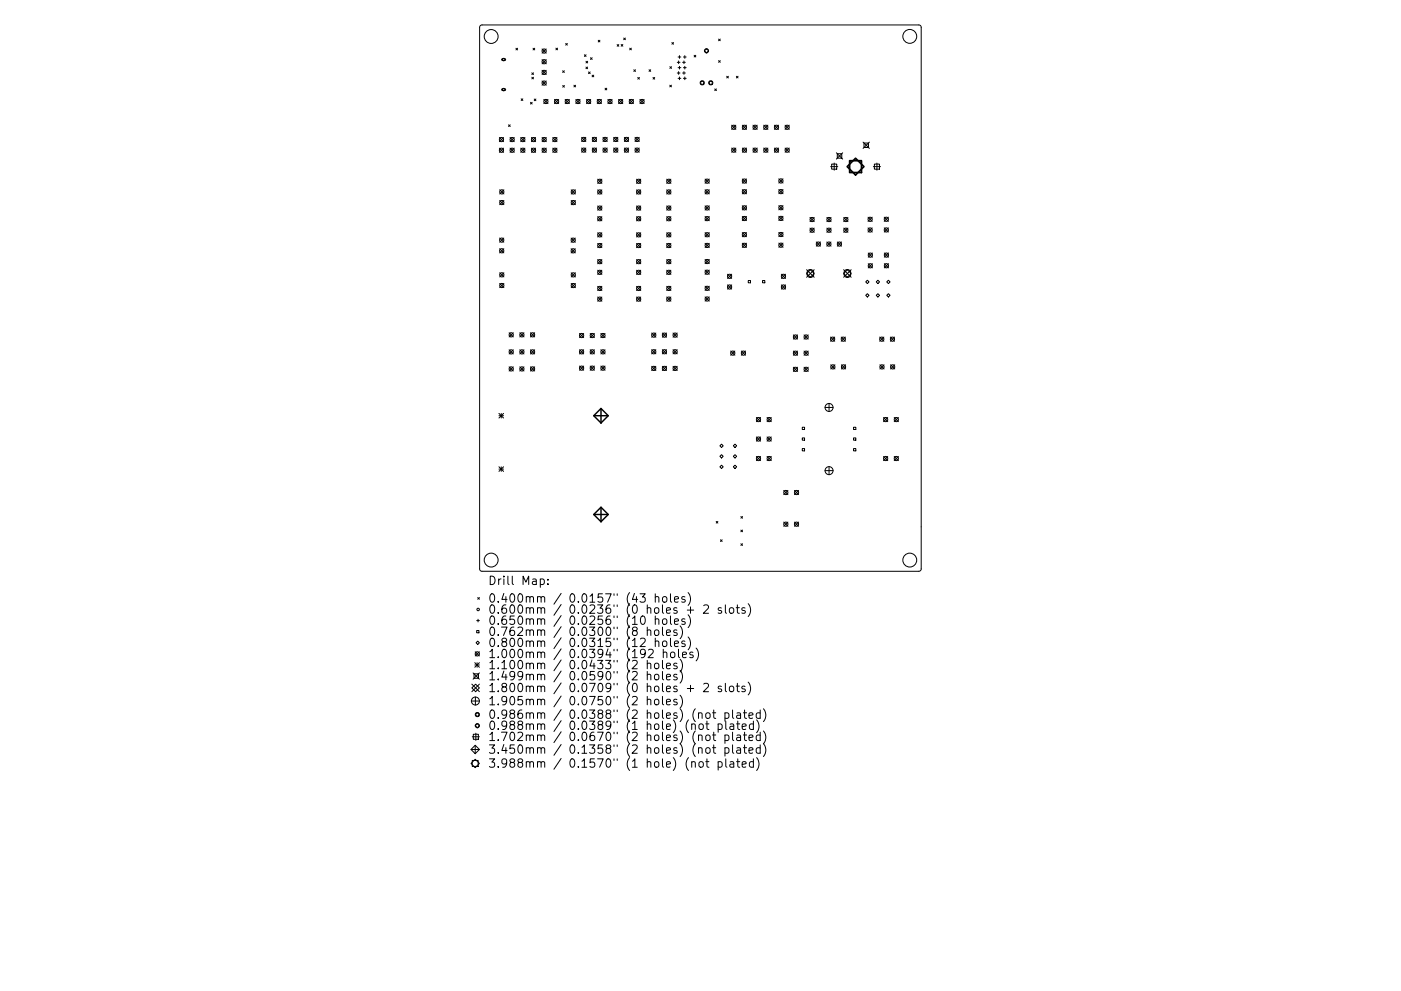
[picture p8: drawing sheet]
<svg xmlns="http://www.w3.org/2000/svg" width="297mm" height="210mm" viewBox="0 0 297 210" stroke-linecap="round" stroke-linejoin="round" font-family="sans-serif">
<g fill="none" stroke="#000" stroke-width=".21">
<path d="M101.8 5.4l.4-.1h92.6l.4 .2 .1 115.2-.2 .4-.3 .1h-92.6l-.4-.2-.1-.3v-114.9zM106.4 12.5h.7l.1 .2-.1 .1h-.6zM106.4 18.9l.7-.1 .1 .2-.1 .2h-.6zM109.4 10.2l.3 .4M109.7 10.2l-.3 .4M112.8 15.5l.3 .3M112.8 16.4l.3 .3M113 10.2l.4 .4M113.1 15.5l-.3 .3M113.1 16.4l-.3 .3M113.4 10.2l-.4 .4M114.9 10.4l.9 .9"/>
<path d="M114.9 12.7l.9 .8M114.9 14.9l.9 .9M114.9 17.2l.9 .9M115.8 12.7l-.9 .8M115.8 10.4l-.9 .9M115.8 14.9l-.9 .9M115.8 17.2l-.9 .9M117.9 10.2l.3 .4M118.2 10.2l-.3 .4M119.3 15l.4 .4M119.3 18.1l.4 .4M119.7 15l-.4 .4"/>
<path d="M119.7 18.1l-.4 .4M119.9 9.2l.4 .4M120.3 9.2l-.4 .4M121.7 18.1l.3 .3M122 18.1l-.3 .3M123.9 11.6l.4 .4M124.2 14.2l.4 .4M124.2 13l.4 .4M124.3 11.6l-.4 .4M124.6 14.2l-.4 .4M124.6 13l-.4 .4M124.8 15.3l.3 .3"/>
<path d="M125.1 15.3l-.3 .3M125.2 12.3l.4 .3M125.5 15.9l.4 .4M125.6 12.3l-.4 .3M125.9 15.9l-.4 .4M126.8 8.5l.4 .4M127.2 8.5l-.4 .4M128.3 18.7l.3 .4M128.6 18.7l-.3 .4M130.8 9.5l.4 .3M131.2 9.5l-.4 .3M131.7 9.4l.4 .4"/>
<path d="M132.1 9.4l-.4 .4M132.2 8.1l.4 .3M132.6 8.1l-.4 .3M133.5 10.2l.4 .4M133.9 10.2l-.4 .4M134.4 14.8l.3 .4M134.7 14.8l-.3 .4M135.2 16.4l.4 .4M135.6 16.4l-.4 .4M137.6 14.8l.4 .4M138 14.8l-.4 .4M138.5 16.4l.3 .4"/>
<path d="M138.8 16.4l-.3 .4M142 18.1l.4 .3M142 14.2l.4 .3M142.4 18.1l-.4 .3M142.4 14.2l-.4 .3M142.4 9l.4 .4M142.8 9l-.4 .4M143.6 13.2h.6M143.6 15.5h.6M143.8 12.1h.6M143.8 14.4h.6M143.8 16.6h.6"/>
<path d="M143.9 12.9v.6M143.9 15.2v.6M144.1 11.8v.6M144.1 14.1v.5M144.1 16.3v.6M144.7 13.2h.6M144.7 15.5h.6M144.9 12.1h.6M144.9 14.4h.6M144.9 16.6h.6M145 12.9v.6M145 15.2v.6"/>
<path d="M145.2 11.8v.6M145.2 14.1v.5M145.2 16.3v.6M147.2 11.7l.3 .4M147.5 11.7l-.3 .4M148.6 17.3h.6v.6h-.6zM149.4 10.8l.4-.5 .4 .5-.4 .4zM150.4 17.3h.6v.6h-.6zM151.5 18.9l.4 .3M151.9 18.9l-.4 .3M152.4 8.3l.3 .3M152.4 12.9l.3 .3"/>
<path d="M152.7 8.3l-.3 .3M152.7 12.9l-.3 .3M154.1 16.2l.3 .3M154.4 16.2l-.3 .3M156.1 16.2l.4 .3M156.5 16.2l-.4 .3M105.9 29.2l.9 .9M105.9 31.4l.9 .9M106.8 29.2l-.9 .9M106.8 31.4l-.9 .9M107.8 26.5l.4 .3M108.1 31.4l.9 .9"/>
<path d="M108.1 29.2l.9 .9M108.2 26.5l-.4 .3M109 29.2l-.9 .9M109 31.4l-.9 .9M110.4 31.4l.9 .9M110.4 29.2l.9 .9M110.5 21l.4 .3M110.9 21l-.4 .3M111.3 29.2l-.9 .9M111.3 31.4l-.9 .9M112.5 21.7l.3 .4M112.7 31.4l.9 .9"/>
<path d="M112.7 29.2l.9 .9M112.8 21.7l-.3 .4M113.3 21l.3 .4M113.6 29.2l-.9 .9M113.6 31.4l-.9 .9M113.6 21l-.3 .4M114.9 31.4l.9 .9M114.9 29.2l.9 .9M115.3 21.1l.9 .9M115.8 29.2l-.9 .9M115.8 31.4l-.9 .9M116.2 21.1l-.9 .9"/>
<path d="M117.2 31.4l.9 .9M117.2 29.2l.9 .9M117.6 21.1l.9 .9M118.1 31.4l-.9 .9M118.1 29.2l-.9 .9M118.5 21.1l-.9 .9M119.8 21.1l.9 .9M120.7 21.1l-.9 .9M122.1 21.1l.9 .9M123 21.1l-.9 .9M123.3 29.1l.9 .9M123.3 31.4l.9 .9"/>
<path d="M124.2 29.1l-.9 .9M124.2 31.4l-.9 .9M124.4 21.1l.8 .9M125.2 21.1l-.8 .9M125.6 29.1l.9 .9M125.6 31.4l.9 .9M126.5 29.1l-.9 .9M126.5 31.4l-.9 .9M126.6 21.1l.9 .9M126.7 38l.9 .9M127.5 21.1l-.9 .9M127.6 38l-.9 .9"/>
<path d="M127.8 31.4l.9 .9M127.8 29.1l.9 .9M128.7 29.1l-.9 .9M128.7 31.4l-.9 .9M128.9 21.1l.9 .9M129.8 21.1l-.9 .9M130.1 31.4l.9 .9M130.1 29.1l.9 .9M131 29.1l-.9 .9M131 31.4l-.9 .9M131.1 21.1l.9 .9M132 21.1l-.9 .9"/>
<path d="M132.4 31.4l.9 .9M132.4 29.1l.9 .9M133.3 31.4l-.9 .9M133.3 29.1l-.9 .9M133.4 21.1l.9 .9M134.3 21.1l-.9 .9M134.6 31.4l.9 .9M134.6 29.1l.9 .9M135 38l.9 .9M135.5 29.1l-.9 .9M135.5 31.4l-.9 .9M135.7 21.1l.9 .9"/>
<path d="M135.9 38l-.9 .9M136.6 21.1l-.9 .9M141.4 38l.8 .9M142.2 38l-.8 .9M149.5 38l.9 .9M150.4 38l-.9 .9M155.1 26.6l.9 .9M155.1 31.4l.9 .9M156 26.6l-.9 .9M156 31.4l-.9 .9M157.4 38l.9 .9M157.4 26.6l.9 .9"/>
<path d="M157.4 31.4l.9 .9M158.3 38l-.9 .9M158.3 26.6l-.9 .9M158.3 31.4l-.9 .9M159.7 26.6l.8 .9M159.7 31.4l.9 .9M160.5 26.6l-.8 .9M160.6 31.4l-.9 .9M161.9 26.6l.9 .9M161.9 31.4l.9 .9M162.8 26.6l-.9 .9M162.8 31.4l-.9 .9"/>
<path d="M164.2 26.6l.9 .9M164.2 31.4l.9 .9M165.1 26.6l-.9 .9M165.1 31.4l-.9 .9M165.1 37.9l.9 .9M166 37.9l-.9 .9M166.4 26.6l.9 .9M166.5 31.4l.8 .9M167.3 26.6l-.9 .9M167.3 31.4l-.8 .9M176.1 35.4h1.5M176.3 34.8h1.1v1.1h-1.1z"/>
<path d="M176.9 34.6v1.5M177.3 32.4l1.4 1.4M177.5 32.6h1v1h-1zM178.7 32.4l-1.4 1.4M183 30.2l1.3 1.3M183.2 30.3h.9v1h-.9zM184.3 30.2l-1.3 1.3M185.2 35.4h1.5M185.4 34.8h1.1v1.1h-1.1zM185.9 34.6v1.5M105.9 50.5l.9 .9M105.9 52.8l.9 .9"/>
<path d="M105.9 40.3l.9 .9M105.9 42.5l.9 .9M105.9 57.9l.9 .9M106.8 50.5l-.9 .9M106.8 52.8l-.9 .9M106.8 40.3l-.9 .9M106.8 42.5l-.9 .9M106.8 57.9l-.9 .9M121.1 50.5l.9 .9M121.1 52.8l.9 .9M121.1 40.3l.9 .9M121.1 42.5l.9 .9"/>
<path d="M121.1 57.9l.9 .9M122 50.5l-.9 .9M122 52.8l-.9 .9M122 40.3l-.9 .9M122 42.5l-.9 .9M122 57.9l-.9 .9M126.7 40.3l.9 .9M126.7 43.7l.9 .9M126.7 46l.9 .9M126.7 49.4l.9 .9M126.7 51.7l.9 .8M126.7 55.1l.9 .9"/>
<path d="M126.7 57.3l.9 .9M127.6 40.3l-.9 .9M127.6 43.7l-.9 .9M127.6 46l-.9 .9M127.6 49.4l-.9 .9M127.6 51.7l-.9 .8M127.6 55.1l-.9 .9M127.6 57.3l-.9 .9M135 40.3l.9 .9M135 43.7l.9 .9M135 46l.9 .9M135 49.4l.9 .9"/>
<path d="M135 51.7l.9 .8M135 55.1l.9 .9M135 57.3l.9 .9M135.9 51.7l-.9 .8M135.9 40.3l-.9 .9M135.9 43.7l-.9 .9M135.9 46l-.9 .9M135.9 49.4l-.9 .9M135.9 55.1l-.9 .9M135.9 57.3l-.9 .9M141.4 40.3l.8 .9M141.4 49.4l.8 .9"/>
<path d="M141.4 43.7l.8 .9M141.4 46l.8 .9M141.4 51.6l.8 .9M141.4 55.1l.8 .9M141.4 57.3l.8 .9M142.2 40.3l-.8 .9M142.2 43.7l-.8 .9M142.2 46l-.8 .9M142.2 49.4l-.8 .9M142.2 51.6l-.8 .9M142.2 55.1l-.8 .9M142.2 57.3l-.8 .9"/>
<path d="M149.5 49.4l.9 .9M149.5 40.3l.9 .8M149.5 43.7l.9 .9M149.5 45.9l.9 .9M149.5 51.6l.9 .9M149.5 55l.9 .9M149.5 57.3l.9 .9M150.4 40.3l-.9 .8M150.4 43.7l-.9 .9M150.4 45.9l-.9 .9M150.4 49.4l-.9 .9M150.4 51.6l-.9 .9"/>
<path d="M150.4 55l-.9 .9M150.4 57.3l-.9 .9M154.2 58.2l.9 .9M155.1 58.2l-.9 .9M157.4 40.2l.9 .9M157.4 43.7l.9 .8M157.4 45.9l.9 .9M157.4 49.3l.9 .9M157.4 51.6l.9 .9M158.3 40.2l-.9 .9M158.3 43.7l-.9 .8M158.3 45.9l-.9 .9"/>
<path d="M158.3 49.3l-.9 .9M158.3 51.6l-.9 .9M158.6 59.5h.5v.5h-.5zM161.7 59.5h.5v.5h-.5zM165.1 43.6l.9 .9M165.1 40.2l.9 .9M165.1 45.9l.9 .9M165.1 49.3l.9 .9M165.1 51.6l.9 .9M165.7 58.2l.9 .9M166 40.2l-.9 .9M166 43.6l-.9 .9"/>
<path d="M166 45.9l-.9 .9M166 49.3l-.9 .9M166 51.6l-.9 .9M166.6 58.2l-.9 .9M171 58l.8-.8 .8 .8-.8 .8zM171 57.2l1.6 1.6M171.3 57.4a.71 .71 0 0 1 .8-.2 .71 .71 0 0 1 .4 .7v.3a.71 .71 0 0 1-.7 .7 .71 .71 0 0 1-.7-.7zM171.7 46.1l.9 .9M171.7 48.4l.9 .9M172.6 57.2l-1.6 1.6M172.6 46.1l-.9 .9M172.6 48.4l-.9 .9"/>
<path d="M173.1 51.3l.9 .9M174 51.3l-.9 .9M175.3 51.3l.9 .9M175.3 46.1l.9 .9M175.3 48.4l.9 .9M176.2 51.3l-.9 .9M176.2 46.1l-.9 .9M176.2 48.4l-.9 .9M177.5 51.3l.9 .9M178.4 51.3l-.9 .9M178.9 57.2l1.6 1.6M178.9 46.1l.9 .9"/>
<path d="M178.9 48.4l.9 .9M179.2 57.4a.71 .71 0 0 1 .7-.2 .71 .71 0 0 1 .5 .7v.3a.71 .71 0 0 1-.7 .7 .71 .71 0 0 1-.7-.7zM179.7 57.2l.8 .8-.8 .8-.8-.8zM179.8 46.1l-.9 .9M179.8 48.4l-.9 .9M180.5 57.2l-1.6 1.6M183.5 59.8l.4-.3 .4 .3-.4 .4zM184 46.1l.9 .9M184 48.4l.9 .8M184.1 53.7l.9 .9M184.1 55.9l.9 .9M184.9 46.1l-.9 .9"/>
<path d="M184.9 48.4l-.9 .8M185 53.7l-.9 .9M185 55.9l-.9 .9M185.8 59.8l.3-.3 .4 .3-.4 .4zM187.5 46.1l.9 .9M187.5 48.3l.9 .9M187.5 53.7l.9 .9M187.5 55.9l.9 .9M188 59.8l.4-.3 .3 .3-.3 .4zM188.4 46.1l-.9 .9M188.4 48.3l-.9 .9M188.4 53.7l-.9 .9"/>
<path d="M188.4 55.9l-.9 .9M105.9 60.1l.9 .9M106.8 60.1l-.9 .9M107.9 70.6l.9 .9M107.9 74.2l.9 .9M107.9 77.8l.9 .9M108.8 70.6l-.9 .9M108.8 74.2l-.9 .9M108.8 77.8l-.9 .9M110.2 70.6l.9 .9M110.2 74.2l.9 .9M110.2 77.8l.9 .9"/>
<path d="M111.1 70.6l-.9 .9M111.1 74.2l-.9 .9M111.1 77.8l-.9 .9M112.5 70.6l.9 .9M112.5 74.2l.9 .9M112.5 77.8l.9 .9M113.4 70.6l-.9 .9M113.4 74.2l-.9 .9M113.4 77.8l-.9 .9M121.1 60.1l.9 .9M122 60.1l-.9 .9M122.9 70.7l.9 .9"/>
<path d="M122.9 74.2l.9 .9M122.9 77.7l.9 .9M123.8 70.7l-.9 .9M123.8 74.2l-.9 .9M123.8 77.7l-.9 .9M125.1 77.7l.9 .9M125.1 70.7l.9 .9M125.1 74.2l.9 .9M126 70.7l-.9 .9M126 74.2l-.9 .9M126 77.7l-.9 .9M126.7 60.8l.9 .8"/>
<path d="M126.7 63l.9 .9M127.4 74.2l.9 .9M127.4 70.7l.9 .9M127.4 77.7l.9 .9M127.6 60.8l-.9 .8M127.6 63l-.9 .9M128.3 70.7l-.9 .9M128.3 74.2l-.9 .9M128.3 77.7l-.9 .9M135 60.8l.9 .8M135 63l.9 .9M135.9 60.8l-.9 .8"/>
<path d="M135.9 63l-.9 .9M138.2 70.7l.9 .8M138.2 74.2l.9 .9M138.2 77.7l.9 .9M139.1 70.7l-.9 .8M139.1 74.2l-.9 .9M139.1 77.7l-.9 .9M140.4 70.7l.9 .8M140.4 74.2l.9 .9M140.4 77.7l.9 .9M141.3 70.7l-.9 .8M141.3 74.2l-.9 .9"/>
<path d="M141.3 77.7l-.9 .9M141.4 60.7l.8 .9M141.4 63l.8 .9M142.2 60.7l-.8 .9M142.2 63l-.8 .9M142.7 70.7l.9 .8M142.7 74.2l.9 .9M142.7 77.7l.9 .9M143.6 70.7l-.9 .8M143.6 74.2l-.9 .9M143.6 77.7l-.9 .9M149.5 60.7l.9 .9"/>
<path d="M149.5 63l.9 .9M150.4 60.7l-.9 .9M150.4 63l-.9 .9M154.2 60.4l.9 .9M154.9 74.5l.9 .9M155.1 60.4l-.9 .9M155.8 74.5l-.9 .9M157.2 74.5l.9 .9M158.1 74.5l-.9 .9M165.7 60.4l.9 .9M166.6 60.4l-.9 .9M168.2 71.1l.9 .8"/>
<path d="M168.2 74.5l.9 .9M168.2 77.9l.9 .9M169.1 71.1l-.9 .8M169.1 74.5l-.9 .9M169.1 77.9l-.9 .9M170.5 71.1l.9 .8M170.5 74.5l.9 .9M170.5 77.9l.9 .9M171.4 71.1l-.9 .8M171.4 74.5l-.9 .9M171.4 77.9l-.9 .9M176.1 71.5l.9 .9"/>
<path d="M176.1 77.4l.9 .9M177 71.5l-.9 .9M177 77.4l-.9 .9M178.4 71.5l.8 .9M178.4 77.4l.9 .9M179.2 71.5l-.8 .9M179.3 77.4l-.9 .9M183.5 62.7l.4-.4 .4 .4-.4 .3zM185.8 62.7l.3-.4 .4 .4-.4 .3zM186.5 71.5l.9 .9M186.6 77.4l.8 .9M187.4 71.5l-.9 .9"/>
<path d="M187.4 77.4l-.8 .9M188 62.7l.4-.4 .3 .4-.3 .3zM188.8 71.5l.9 .9M188.8 77.4l.9 .9M189.7 71.5l-.9 .9M189.7 77.4l-.9 .9M105.8 87.7l1 1M105.8 88.2h1M105.8 99l1 1M105.8 99.5h1M106.3 87.7v1M106.3 99v1"/>
<path d="M106.8 87.7l-1 1M106.8 99l-1 1M152.6 99l.4-.3 .3 .3-.3 .4zM153 94.2l.3 .4-.3 .3-.4-.3zM153 96.5l.3 .3-.3 .4-.4-.4zM155.5 96.8l.3-.3 .4 .3-.4 .4zM155.8 94.2l.4 .4-.4 .3-.3-.3zM155.8 98.7l.4 .3-.4 .4-.3-.4zM160.4 96.8l.9 .9M160.4 88.6l.9 .9M160.4 92.7l.9 .9M161.3 88.6l-.9 .9"/>
<path d="M161.3 92.7l-.9 .9M161.3 96.8l-.9 .9M162.6 96.8l.9 .9M162.6 88.6l.9 .9M162.6 92.7l.9 .9M163.5 88.6l-.9 .9M163.5 92.7l-.9 .9M163.5 96.8l-.9 .9M170.1 90.6h.5v.5h-.5zM170.1 92.9h.5v.5h-.5zM170.1 95.2h.5v.5h-.5zM174.9 86.4h1.7"/>
<path d="M174.9 99.9h1.7M175.8 85.6v1.7M175.8 99v1.7M181 90.6h.5v.5h-.5zM181 92.9h.5v.5h-.5zM181 95.2h.5v.5h-.5zM187.3 88.6l.9 .9M187.3 96.8l.9 .9M188.2 88.6l-.9 .9M188.2 96.8l-.9 .9M189.6 88.6l.9 .9M189.6 96.8l.9 .9"/>
<path d="M190.5 88.6l-.9 .9M190.5 96.8l-.9 .9M151.8 110.6l.4 .4M152.2 110.6l-.4 .4M152.8 114.5l.3 .4M153.1 114.5l-.3 .4M157.1 109.6l.3 .3M157.1 112.5l.3 .3M157.1 115.4l.3 .3M157.4 109.6l-.3 .3M157.4 112.5l-.3 .3M157.4 115.4l-.3 .3"/>
<path d="M166.2 104.1l.9 .8M166.2 110.8l.9 .9M167.1 104.1l-.9 .8M167.1 110.8l-.9 .9M168.4 104.1l.9 .8M168.4 110.8l.9 .9M169.3 104.1l-.9 .8M169.3 110.8l-.9 .9M100.8 138.3l.8 .9M100.9 136.4l.4-.4 .3 .4-.3 .3zM101.1 133.8h.4v.5h-.4zM101.1 131.7h.5"/>
<path d="M101.3 126.8l.3 .3M101.4 131.4v.6M101.6 126.8l-.3 .3M101.6 138.3l-.8 .9M114.6 122.9l.5-.1 .3 .4v.5l-.2 .2h-.6M116.2 123.9v.1M116.2 122.9v.2M135.7 126h1.1l-.6 .7 .5 .1v.8l-.2 .2h-.5l-.3-.2M135.8 135.6l.7-.2 .2 .2 .1 .3-1.1 1.3h1.1M136 130.8l.2-.1a.95 .95 0 0 1 .6 .9 .95 .95 0 0 1-.6 .9 1.19 1.19 0 0 1-.2-1.7zM137.2 133.8l.3-.2 .4 .1 .1 1.1M137.2 133v1.8"/>
<path d="M137.5 137.9l.7-.1 .2 .1 .1 .4-1.1 1.2h1.1M138.9 126.7l.3-.1 .4 .1 .1 1.1M138.9 131.5l.3-.2 .4 .1 .1 1.1M138.9 133.7l.5-.1 .3 .4v.5l-.3 .3-.5-.1-.1-.2v-.5zM138.9 136.2l.3-.2 .4 .1 .1 1.1M138.9 126v1.8M138.9 130.7v1.8M138.9 135.4v1.8M140.5 133v1.6l.2 .2M140.5 126.7l.3-.1 .5 .1 .1 .7-.2 .3-.4 .1-.3-.2zM140.5 131.5l.3-.2 .5 .2 .1 .6-.2 .3-.4 .1-.3-.2zM140.5 136.2l.3-.2 .5 .2 .1 .6-.2 .3-.4 .1-.3-.2z"/>
<path d="M140.6 138.5l.3-.2 .4 .1 .1 1.1M140.6 137.8v1.7M141.3 134.2l.9-.1-.1-.4-.5-.1-.3 .3 .1 .8h.7M142.2 126v1.5l.2 .3M142.2 130.7v1.5l.2 .3M142.2 135.4v1.5l.2 .3M142.3 138.4l.4-.1 .4 .4v.5l-.4 .3h-.4l-.1-.3v-.5zM143 127.2l.9-.2-.1-.3-.5-.1-.3 .2 .1 .9h.7M143 131.9l.9-.2-.1-.3-.5-.1-.3 .2 .1 .9h.7M143 136.6l.9-.2-.1-.3-.5-.1-.3 .2 .1 .9h.7M143.5 133.7l-.4-.1-.3 .3 .1 .2 .6 .2v.4h-.7M143.9 137.8v1.5l.2 .2"/>
<path d="M144.2 132.8a2.04 2.04 0 0 1 0 2.7M144.2 139.9a2.05 2.05 0 0 1 0 2.7M144.7 138.9l.9-.1-.1-.4-.5-.1-.3 .3 .1 .9h.7M145.2 126.7l-.4-.1-.3 .2 .1 .3 .6 .2v.4h-.7M145.2 131.4l-.4-.1-.3 .2 .1 .3 .6 .2v.4h-.7M145.2 136.1l-.4-.1-.3 .2 .1 .3 .6 .2v.4h-.7M145.7 129.4h1.4M145.9 125.7a2.04 2.04 0 0 1 0 2.7M145.9 130.4a2.05 2.05 0 0 1 0 2.8M145.9 135.1a2.05 2.05 0 0 1 0 2.8M146.4 128.8v1.3M146.9 138.4l-.4-.1-.3 .3 .1 .3 .6 .1v.5h-.7"/>
<path d="M147.6 137.5a2.04 2.04 0 0 1 0 2.7M149.2 128.5l.7-.2 .2 .2 .1 .3-1.1 1.3h1.1M152.9 129l-.4-.1-.2 .3v.2l.6 .2v.4h-.6M153.8 128.3v1.6l.2 .2M154.8 129l.4-.1 .4 .4v.5l-.4 .3-.4-.1-.2-.2v-.5zM156.1 128.9h.7M156.3 128.3v1.6l.5 .2M157.9 129l-.4-.1-.2 .3 .1 .2 .5 .2v.4h-.6M158.6 128.1a2.04 2.04 0 0 1 0 2.7M99.9 159l.9-.9 .8 .9-.8 .9zM99.9 159h1.7M99.9 148.7h1.7"/>
<path d="M100 146l.8-.9 .8 .9-.8 .8zM100 145.1l1.6 1.7M100.1 156.3h1.5M100.3 142.8l1.3 1.3M100.3 155.8h1.1v1.1h-1.1zM100.5 143h.9v.9h-.9zM100.7 140.6l.9 1M100.7 141.1h.9M100.8 158.1v1.8M100.8 154l.4-.5 .4 .5-.4 .4zM100.8 147.9v1.7M100.9 155.6v1.5"/>
<path d="M100.9 151.3h.6v.6h-.6zM101.2 140.6v1M101.6 142.8l-1.3 1.3M101.6 140.6l-.9 1M101.6 145.1l-1.6 1.7M137.2 140.9l.3-.2 .4 .1 .1 1.1M137.2 143.2l.3-.1h.4l.1 1.1M137.2 148.5l.3-.1h.4l.1 1.1M137.2 140.1v1.8M137.2 142.5v1.7M137.2 147.8v1.7M138.8 140.9l.3-.2 .5 .2 .1 .7-.2 .2-.4 .1-.3-.2z"/>
<path d="M138.8 148.5l.3-.1 .5 .1 .1 .7-.2 .3h-.4l-.3-.1zM138.9 143.1h.5l.3 .3v.5l-.3 .3h-.5l-.1-.3v-.5zM140.5 140.1v1.5l.2 .3M140.5 142.5v1.5l.2 .2M140.5 147.8v1.5l.2 .2M141.3 141.3l.9-.2-.1-.3-.5-.1-.3 .3 .1 .8h.7M141.3 143.6l.9-.1-.1-.4h-.5l-.3 .2 .1 .9h.7M141.3 148.9l.9-.1-.1-.4h-.5l-.3 .2 .1 .9h.7M143.5 140.8l-.4-.1-.3 .3 .1 .2 .6 .2v.4h-.7M143.5 143.1h-.4l-.3 .2 .1 .3 .6 .1v.5h-.7M143.5 148.4h-.4l-.3 .2 .1 .3 .6 .1v.5h-.7M144.2 142.2a2.04 2.04 0 0 1 0 2.7"/>
<path d="M144.2 147.5a2.05 2.05 0 0 1 0 2.7M145.7 146.1h1.4M146.4 145.4v1.4M146.7 153.8l.2-.2 .4 .1 .1 1.1M148.1 151.4l.3-.2 .4 .1 .1 1.1M148.1 156.1l.3-.2 .4 .1 .1 1.1M148.1 158.8l.3-.2 .4 .1 .1 1.1M148.3 153.8l.2-.2 .5 .2 .1 .6-.2 .3-.4 .1-.2-.2zM149.2 145.1l.7-.1 .2 .1 .1 .4-1.1 1.3h1.1M149.6 153.6h.7M149.8 151.3l.4-.1 .4 .4v.5l-.4 .3-.4-.1-.2-.2v-.5zM149.8 156l.4-.1 .4 .4v.5l-.4 .3-.4-.1-.2-.2v-.5z"/>
<path d="M149.8 158.7l.4-.1 .4 .4v.5l-.4 .3-.4-.1-.2-.2v-.5zM149.9 153v1.5l.4 .3M151.1 151.2h.7M151.1 155.9h.7M151.1 158.6h.7M151.3 150.6v1.6l.5 .2M151.3 155.3v1.6l.5 .2M151.3 158v1.6l.5 .2M152.3 153.7l.5-.1 .3 .3v.5l-.2 .3h-.6M152.3 153.6v1.8M152.9 145.7l-.4-.1-.2 .2v.3l.6 .1v.5h-.6M153.7 151.3l.5-.1 .4 .4v.5l-.2 .2h-.7"/>
<path d="M153.7 156l.5-.1 .4 .4v.5l-.2 .2h-.7M153.7 158.7l.5-.1 .4 .4v.5l-.2 .2h-.7M153.7 151.2v1.8M153.7 155.9v1.8M153.7 158.6v1.8M153.8 145v1.5l.2 .3M153.9 153v1.5l.2 .3M154.8 145.7l.4-.1 .4 .3v.5l-.4 .4-.4-.1-.2-.3v-.5zM154.8 153.7h.7l.1 1.1M155.3 150.6v1.6l.3 .2M155.3 155.3v1.6l.3 .2M155.3 158v1.6l.3 .2"/>
<path d="M155.6 154l-.6 .1a.35 .35 0 0 0-.3 .3 .35 .35 0 0 0 .3 .4l.6-.1M156.1 145.6h.7M156.2 153.6h.6M156.3 151.3h.6l.1 1.1M156.3 156h.6l.1 1.1M156.3 158.7h.6l.1 1.1M156.3 145v1.5l.5 .3M156.4 153v1.5l.4 .3M157 151.7h-.6a.35 .35 0 0 0-.2 .4 .35 .35 0 0 0 .2 .3l.6-.1M157 156.4h-.6a.35 .35 0 0 0-.2 .4 .35 .35 0 0 0 .2 .3l.6-.1M157 159.1h-.6a.35 .35 0 0 0-.2 .4 .35 .35 0 0 0 .2 .3l.6-.1M157.4 154.2l.8-.2-.1-.3-.5-.1-.2 .2v.9h.7"/>
<path d="M157.6 151.2h.7M157.6 155.9h.7M157.6 158.6h.7M157.9 150.6v1.6l.4 .2M157.9 155.3v1.6l.4 .2M157.9 158v1.6l.4 .2M157.9 145.7l-.4-.1-.2 .2 .1 .3 .5 .1v.5h-.6M158.6 144.7a2.04 2.04 0 0 1 0 2.7M158.8 151.8l.8-.1v-.4l-.5-.1-.3 .3 .1 .8h.7M158.8 156.5l.8-.1v-.4l-.5-.1-.3 .3 .1 .8h.7M158.8 159.2l.8-.1v-.4l-.5-.1-.3 .3 .1 .8h.7M159.7 153.7l-.5-.1-.3 .3v.5l.2 .3h.6"/>
<path d="M159.7 153v1.8M160.4 152.7a2.05 2.05 0 0 1 0 2.8M161.2 151.3l-.5-.1-.4 .4v.5l.2 .2h.7M161.2 156l-.5-.1-.4 .4v.5l.2 .2h.7M161.2 158.7l-.5-.1-.4 .4v.5l.2 .2h.7M161.2 150.6v1.8M161.2 155.3v1.8M161.2 158v1.8M161.9 150.4a2.04 2.04 0 0 1 0 2.7M161.9 155.1a2.3 2.3 0 0 1 0 2.8 2.07 2.07 0 0 1 0 2.6M99.9 162l.9-.9 .8 .9-.8 .9zM100.1 161.3h1.3v1.3h-1.3z"/>
<path d="M146.7 161.8l.2-.2 .4 .1 .1 1.1M148.3 161.8l.2-.2 .5 .2 .1 .6-.2 .3-.4 .1-.2-.2zM149.6 161.6h.7M149.9 161v1.5l.4 .3M152.3 161.7l.5-.1 .3 .3v.5l-.2 .3h-.6M152.3 161.6v1.8M153.9 161v1.5l.2 .3M154.8 161.7h.7l.1 1.1M155.6 162l-.6 .1a.35 .35 0 0 0-.3 .3 .35 .35 0 0 0 .3 .4l.6-.1M156.2 161.6h.6M156.4 161v1.5l.4 .3M157.4 162.2l.8-.2-.1-.3-.5-.1-.2 .2v.9h.7"/>
<path d="M159.7 161.7l-.5-.1-.3 .3v.5l.2 .3h.6M159.7 161v1.8M160.4 160.7a2.05 2.05 0 0 1 0 2.8"/>
<circle cx="104.1" cy="7.7" r="1.47"/>
<circle cx="106.8" cy="12.6" r=".27"/>
<circle cx="106.8" cy="19" r=".27"/>
<circle cx="115.4" cy="10.8" r=".45"/>
<circle cx="115.4" cy="15.4" r=".45"/>
<circle cx="115.4" cy="17.6" r=".45"/>
<circle cx="115.4" cy="13.1" r=".45"/>
<circle cx="148.9" cy="17.6" r=".44"/>
<circle cx="149.8" cy="10.8" r=".44"/>
<circle cx="150.7" cy="17.6" r=".44"/>
<circle cx="192.9" cy="7.7" r="1.47"/>
<circle cx="106.3" cy="29.6" r=".45"/>
<circle cx="106.3" cy="31.9" r=".45"/>
<circle cx="108.6" cy="29.6" r=".45"/>
<circle cx="108.6" cy="31.9" r=".45"/>
<circle cx="110.8" cy="29.6" r=".45"/>
<circle cx="110.8" cy="31.9" r=".45"/>
<circle cx="113.1" cy="29.6" r=".45"/>
<circle cx="113.1" cy="31.9" r=".45"/>
<circle cx="115.4" cy="29.6" r=".45"/>
<circle cx="115.4" cy="31.9" r=".45"/>
<circle cx="115.7" cy="21.5" r=".45"/>
<circle cx="117.6" cy="29.6" r=".45"/>
<circle cx="117.6" cy="31.9" r=".45"/>
<circle cx="118" cy="21.5" r=".45"/>
<circle cx="120.3" cy="21.5" r=".45"/>
<circle cx="122.5" cy="21.5" r=".45"/>
<circle cx="123.8" cy="31.9" r=".45"/>
<circle cx="123.8" cy="29.6" r=".45"/>
<circle cx="124.8" cy="21.5" r=".45"/>
<circle cx="126" cy="31.9" r=".45"/>
<circle cx="126" cy="29.6" r=".45"/>
<circle cx="127.1" cy="21.5" r=".45"/>
<circle cx="127.2" cy="38.5" r=".45"/>
<circle cx="128.3" cy="31.9" r=".45"/>
<circle cx="128.3" cy="29.6" r=".45"/>
<circle cx="129.3" cy="21.5" r=".45"/>
<circle cx="130.6" cy="31.9" r=".45"/>
<circle cx="130.6" cy="29.6" r=".45"/>
<circle cx="131.6" cy="21.5" r=".45"/>
<circle cx="132.8" cy="31.9" r=".45"/>
<circle cx="132.8" cy="29.6" r=".45"/>
<circle cx="133.9" cy="21.5" r=".45"/>
<circle cx="135.1" cy="31.9" r=".45"/>
<circle cx="135.1" cy="29.6" r=".45"/>
<circle cx="135.4" cy="38.5" r=".45"/>
<circle cx="136.1" cy="21.5" r=".45"/>
<circle cx="141.8" cy="38.5" r=".45"/>
<circle cx="149.9" cy="38.4" r=".45"/>
<circle cx="155.6" cy="27" r=".45"/>
<circle cx="155.6" cy="31.9" r=".45"/>
<circle cx="157.8" cy="38.4" r=".45"/>
<circle cx="157.8" cy="27" r=".45"/>
<circle cx="157.8" cy="31.9" r=".45"/>
<circle cx="160.1" cy="27" r=".45"/>
<circle cx="160.1" cy="31.9" r=".45"/>
<circle cx="162.4" cy="27" r=".45"/>
<circle cx="162.4" cy="31.9" r=".45"/>
<circle cx="164.6" cy="27" r=".45"/>
<circle cx="164.6" cy="31.9" r=".45"/>
<circle cx="165.6" cy="38.4" r=".45"/>
<circle cx="166.9" cy="27" r=".45"/>
<circle cx="166.9" cy="31.9" r=".45"/>
<circle cx="106.4" cy="53.2" r=".45"/>
<circle cx="106.4" cy="50.9" r=".45"/>
<circle cx="106.4" cy="58.3" r=".45"/>
<circle cx="106.4" cy="40.7" r=".45"/>
<circle cx="106.4" cy="43" r=".45"/>
<circle cx="121.5" cy="51" r=".45"/>
<circle cx="121.5" cy="53.2" r=".45"/>
<circle cx="121.6" cy="58.3" r=".45"/>
<circle cx="121.6" cy="40.7" r=".45"/>
<circle cx="121.6" cy="43" r=".45"/>
<circle cx="127.2" cy="52.1" r=".45"/>
<circle cx="127.2" cy="57.8" r=".45"/>
<circle cx="127.2" cy="44.1" r=".45"/>
<circle cx="127.2" cy="55.5" r=".45"/>
<circle cx="127.2" cy="40.7" r=".45"/>
<circle cx="127.2" cy="46.4" r=".45"/>
<circle cx="127.2" cy="49.8" r=".45"/>
<circle cx="135.4" cy="52.1" r=".45"/>
<circle cx="135.4" cy="57.8" r=".45"/>
<circle cx="135.4" cy="44.1" r=".45"/>
<circle cx="135.4" cy="55.5" r=".45"/>
<circle cx="135.4" cy="40.7" r=".45"/>
<circle cx="135.4" cy="46.4" r=".45"/>
<circle cx="135.4" cy="49.8" r=".45"/>
<circle cx="141.8" cy="44.1" r=".45"/>
<circle cx="141.8" cy="40.7" r=".45"/>
<circle cx="141.8" cy="52.1" r=".45"/>
<circle cx="141.8" cy="55.5" r=".45"/>
<circle cx="141.8" cy="57.8" r=".45"/>
<circle cx="141.8" cy="46.4" r=".45"/>
<circle cx="141.8" cy="49.8" r=".45"/>
<circle cx="149.9" cy="44.1" r=".45"/>
<circle cx="149.9" cy="52.1" r=".45"/>
<circle cx="149.9" cy="55.5" r=".45"/>
<circle cx="149.9" cy="57.8" r=".45"/>
<circle cx="149.9" cy="46.4" r=".45"/>
<circle cx="149.9" cy="40.7" r=".45"/>
<circle cx="149.9" cy="49.8" r=".45"/>
<circle cx="154.7" cy="58.6" r=".45"/>
<circle cx="157.8" cy="46.4" r=".45"/>
<circle cx="157.8" cy="52" r=".45"/>
<circle cx="157.8" cy="40.7" r=".45"/>
<circle cx="157.8" cy="49.8" r=".45"/>
<circle cx="157.8" cy="44.1" r=".45"/>
<circle cx="165.6" cy="46.3" r=".45"/>
<circle cx="165.6" cy="49.8" r=".45"/>
<circle cx="165.6" cy="40.7" r=".45"/>
<circle cx="165.6" cy="44.1" r=".45"/>
<circle cx="165.6" cy="52" r=".45"/>
<circle cx="166.1" cy="58.6" r=".45"/>
<circle cx="172.2" cy="46.6" r=".45"/>
<circle cx="172.2" cy="48.8" r=".45"/>
<circle cx="173.5" cy="51.8" r=".45"/>
<circle cx="175.7" cy="51.8" r=".45"/>
<circle cx="175.8" cy="46.6" r=".45"/>
<circle cx="175.8" cy="48.8" r=".45"/>
<circle cx="178" cy="51.8" r=".45"/>
<circle cx="179.3" cy="46.6" r=".45"/>
<circle cx="179.3" cy="48.8" r=".45"/>
<circle cx="184.5" cy="48.8" r=".45"/>
<circle cx="184.5" cy="46.5" r=".45"/>
<circle cx="184.5" cy="56.4" r=".45"/>
<circle cx="184.5" cy="54.1" r=".45"/>
<circle cx="187.9" cy="48.8" r=".45"/>
<circle cx="187.9" cy="46.5" r=".45"/>
<circle cx="187.9" cy="54.1" r=".45"/>
<circle cx="187.9" cy="56.4" r=".45"/>
<circle cx="106.4" cy="60.6" r=".45"/>
<circle cx="108.4" cy="71" r=".45"/>
<circle cx="108.4" cy="74.7" r=".45"/>
<circle cx="108.4" cy="78.3" r=".45"/>
<circle cx="110.7" cy="74.7" r=".45"/>
<circle cx="110.7" cy="71" r=".45"/>
<circle cx="110.7" cy="78.3" r=".45"/>
<circle cx="112.9" cy="74.7" r=".45"/>
<circle cx="112.9" cy="71" r=".45"/>
<circle cx="112.9" cy="78.3" r=".45"/>
<circle cx="121.6" cy="60.6" r=".45"/>
<circle cx="123.3" cy="71.2" r=".45"/>
<circle cx="123.3" cy="78.1" r=".45"/>
<circle cx="123.3" cy="74.6" r=".45"/>
<circle cx="125.6" cy="78.1" r=".45"/>
<circle cx="125.6" cy="71.2" r=".45"/>
<circle cx="125.6" cy="74.6" r=".45"/>
<circle cx="127.2" cy="61.2" r=".45"/>
<circle cx="127.2" cy="63.5" r=".45"/>
<circle cx="127.8" cy="78.1" r=".45"/>
<circle cx="127.8" cy="71.2" r=".45"/>
<circle cx="127.8" cy="74.6" r=".45"/>
<circle cx="135.4" cy="61.2" r=".45"/>
<circle cx="135.4" cy="63.5" r=".45"/>
<circle cx="138.6" cy="78.2" r=".45"/>
<circle cx="138.6" cy="71.1" r=".45"/>
<circle cx="138.6" cy="74.6" r=".45"/>
<circle cx="140.9" cy="78.2" r=".45"/>
<circle cx="140.9" cy="71.1" r=".45"/>
<circle cx="140.9" cy="74.6" r=".45"/>
<circle cx="141.8" cy="61.2" r=".45"/>
<circle cx="141.8" cy="63.5" r=".45"/>
<circle cx="143.1" cy="78.2" r=".45"/>
<circle cx="143.1" cy="71.1" r=".45"/>
<circle cx="143.1" cy="74.6" r=".45"/>
<circle cx="149.9" cy="63.4" r=".45"/>
<circle cx="149.9" cy="61.2" r=".45"/>
<circle cx="154.7" cy="60.9" r=".45"/>
<circle cx="155.4" cy="74.9" r=".45"/>
<circle cx="157.6" cy="74.9" r=".45"/>
<circle cx="166.1" cy="60.9" r=".45"/>
<circle cx="168.7" cy="74.9" r=".45"/>
<circle cx="168.7" cy="78.4" r=".45"/>
<circle cx="168.7" cy="71.5" r=".45"/>
<circle cx="170.9" cy="74.9" r=".45"/>
<circle cx="170.9" cy="78.4" r=".45"/>
<circle cx="170.9" cy="71.5" r=".45"/>
<circle cx="176.5" cy="72" r=".45"/>
<circle cx="176.6" cy="77.8" r=".45"/>
<circle cx="178.8" cy="72" r=".45"/>
<circle cx="178.8" cy="77.8" r=".45"/>
<circle cx="187" cy="72" r=".45"/>
<circle cx="187" cy="77.8" r=".45"/>
<circle cx="189.2" cy="72" r=".45"/>
<circle cx="189.3" cy="77.8" r=".45"/>
<circle cx="160.8" cy="97.3" r=".45"/>
<circle cx="160.8" cy="93.2" r=".45"/>
<circle cx="160.8" cy="89" r=".45"/>
<circle cx="163.1" cy="97.3" r=".45"/>
<circle cx="163.1" cy="93.2" r=".45"/>
<circle cx="163.1" cy="89" r=".45"/>
<circle cx="175.8" cy="86.4" r=".85"/>
<circle cx="175.8" cy="99.9" r=".85"/>
<circle cx="187.8" cy="97.3" r=".45"/>
<circle cx="187.8" cy="89" r=".45"/>
<circle cx="190" cy="97.3" r=".45"/>
<circle cx="190" cy="89" r=".45"/>
<circle cx="104.1" cy="118.8" r="1.47"/>
<circle cx="166.6" cy="104.5" r=".45"/>
<circle cx="166.6" cy="111.2" r=".45"/>
<circle cx="168.9" cy="104.5" r=".45"/>
<circle cx="168.9" cy="111.2" r=".45"/>
<circle cx="192.9" cy="118.8" r="1.47"/>
<circle cx="101.2" cy="138.7" r=".45"/>
<circle cx="101.4" cy="129.3" r=".27"/>
<circle cx="100.8" cy="148.7" r=".85"/>
<circle cx="101.2" cy="154" r=".44"/>
<circle cx="101.2" cy="151.6" r=".44"/>
</g>
<path d="M125.9 88.2l1.5-1.5 1.6 1.5-1.6 1.5zM125.9 88.2h3.1M127.4 86.7v3M125.9 109.2l1.5-1.6 1.6 1.6-1.6 1.5zM125.9 109.2h3.1M127.4 107.6v3.1" fill="none" stroke="#000" stroke-width=".31"/>
<path d="M179.6 35.4l1.8-1.8 1.8 1.8-1.8 1.7zM180.1 34.1h2.6v2.5h-2.6z" fill="none" stroke="#000" stroke-width=".36"/>
<g font-size="2.5">
<text x="103.4" y="124.1">Drill Map:</text>
<text x="103.4" y="127.9">0.400mm / 0.0157&quot; (43 holes)</text>
<text x="103.4" y="130.2">0.600mm / 0.0236&quot; (0 holes + 2 slots)</text>
<text x="103.4" y="132.6">0.650mm / 0.0256&quot; (10 holes)</text>
<text x="103.4" y="134.9">0.762mm / 0.0300&quot; (8 holes)</text>
<text x="103.4" y="137.3">0.800mm / 0.0315&quot; (12 holes)</text>
<text x="103.4" y="139.6">1.000mm / 0.0394&quot; (192 holes)</text>
<text x="103.4" y="142">1.100mm / 0.0433&quot; (2 holes)</text>
<text x="103.4" y="144.3">1.499mm / 0.0590&quot; (2 holes)</text>
<text x="103.4" y="146.8">1.800mm / 0.0709&quot; (0 holes + 2 slots)</text>
<text x="103.4" y="149.6">1.905mm / 0.0750&quot; (2 holes)</text>
<text x="103.4" y="152.5">0.986mm / 0.0388&quot; (2 holes) (not plated)</text>
<text x="103.4" y="154.9">0.988mm / 0.0389&quot; (1 hole) (not plated)</text>
<text x="103.4" y="157.2">1.702mm / 0.0670&quot; (2 holes) (not plated)</text>
<text x="103.4" y="159.9">3.450mm / 0.1358&quot; (2 holes) (not plated)</text>
<text x="103.4" y="162.9">3.988mm / 0.1570&quot; (1 hole) (not plated)</text>
</g>
</svg>
